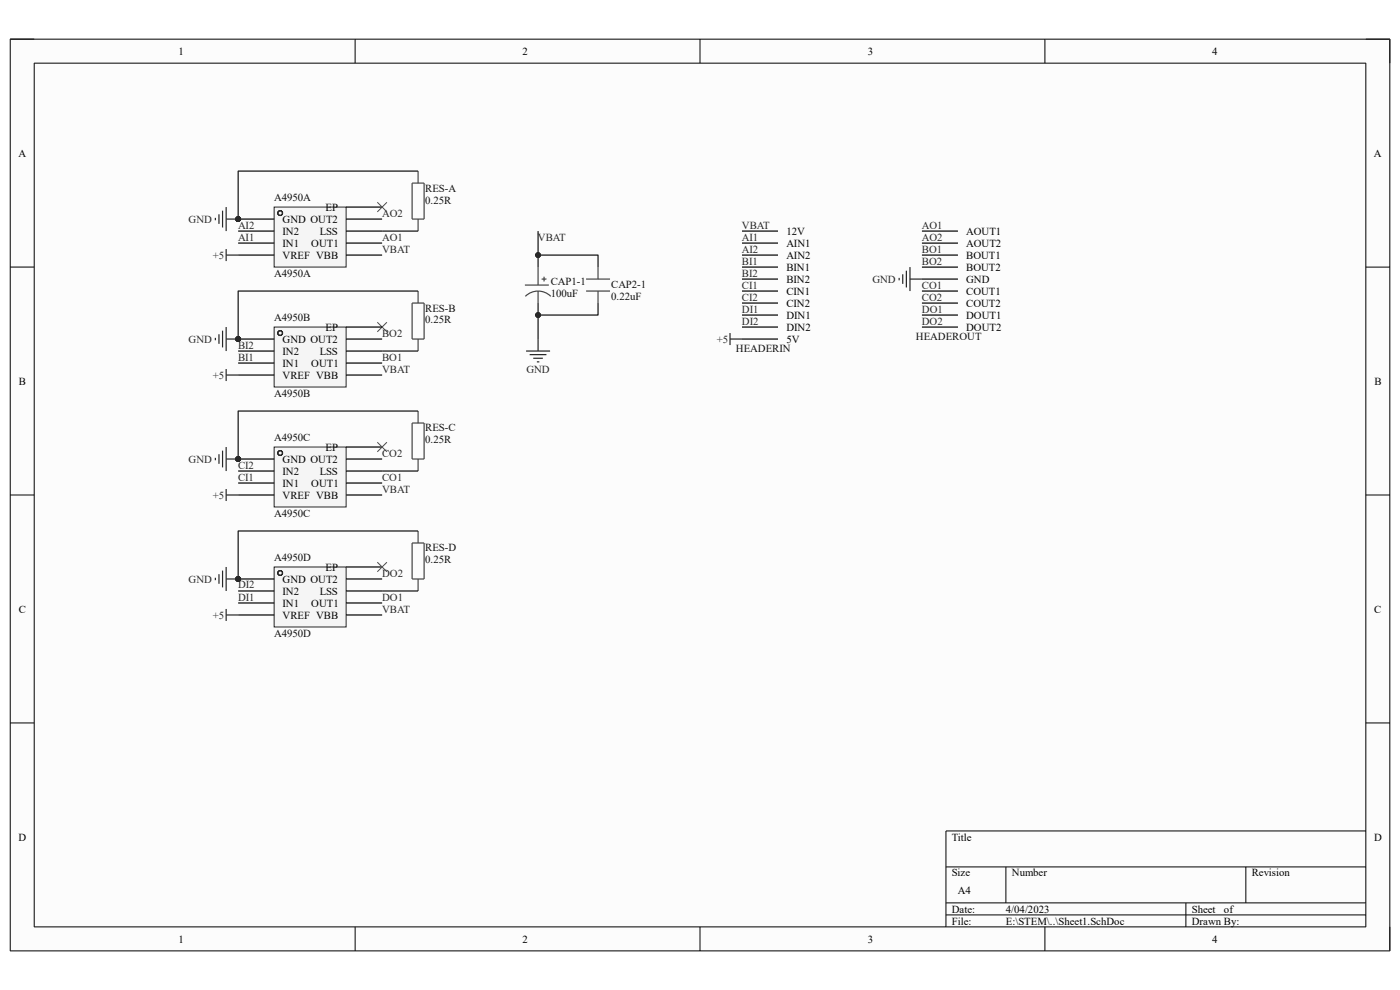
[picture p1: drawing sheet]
<svg xmlns="http://www.w3.org/2000/svg" width="297mm" height="210mm" viewBox="0 0 297 210" stroke-linecap="round" stroke-linejoin="round" font-family="sans-serif">
<path d="M2.2 8.3h292.7v193.4h-292.7z" fill-rule="evenodd" fill="#fcfcfc"/>
<path d="M2.2 8.3h292.7v193.4h-292.7z" fill="none" stroke="#000" stroke-width=".21"/>
<path d="M7.3 13.4h282.5v183.2h-282.5z" fill-rule="evenodd" fill="#fcfcfc"/>
<g fill="none" stroke="#000" stroke-width=".21">
<path d="M2.2 8.3h5.1M7.3 13.4h282.5v183.2h-282.5zM75.3 8.3v5.1M148.5 8.3v5.1M221.7 8.3v5.1M289.8 8.3h5.1v5.1M2.2 56.7h5.1M289.8 56.7h5.1M2.2 105h5.1M289.8 105h5.1M2.2 153.4h5.1M289.8 153.4h5.1"/>
<path d="M289.8 176.3h-89.1v20.3M75.3 196.6v5.1M148.5 196.6v5.1M200.7 183.9h89.1M200.7 191.5h89.1M200.7 194.1h89.1M213.4 183.9v7.6M221.7 196.6v5.1M251.6 191.5v5.1M264.3 183.9v7.6M294.9 196.6v5.1"/>
</g>
<circle cx="50.5" cy="46.5" r=".51" fill="#0e0e0e"/>
<circle cx="50.5" cy="46.5" r=".51" fill="none" stroke="#0e0e0e" stroke-width=".21"/>
<path d="M58.2 43.9h15.2v12.8h-15.2z" fill-rule="evenodd" fill="#f5f5f5"/>
<path d="M58.2 43.9h15.2v12.8h-15.2z" fill="none" stroke="#262626" stroke-width=".21"/>
<path d="M50.5 46.5h7.7" fill="none" stroke="#000" stroke-width=".25"/>
<circle cx="50.5" cy="46.5" r=".51" fill="#0e0e0e"/>
<circle cx="50.5" cy="46.5" r=".51" fill="none" stroke="#0e0e0e" stroke-width=".21"/>
<g fill="none" stroke="#000" stroke-width=".25">
<path d="M50.5 49h7.7M50.5 51.6h7.7M50.5 54.1h7.7M73.4 49h7.7M73.4 51.6h7.7M73.4 54.1h7.7M73.4 46.5h7.7M73.4 43.9h7.7"/>
<circle cx="59.4" cy="45.2" r=".51"/>
</g>
<path d="M45.7 46.2v.5M46.5 45.5v2M47.2 44.7v3.6M48 43.9v5.1M48 46.5h2.5" fill="none" stroke="#262626" stroke-width=".25"/>
<circle cx="50.5" cy="46.5" r=".51" fill="#0e0e0e"/>
<circle cx="50.5" cy="46.5" r=".51" fill="none" stroke="#0e0e0e" stroke-width=".21"/>
<path d="M48 52.8v2.6M48 54.1h2.5M111.6 74.5h5.1M112.4 75.2h3.5M113.1 76h2.1M113.9 76.8h.5M114.2 71.9v2.6" fill="none" stroke="#262626" stroke-width=".25"/>
<path d="M80 68.4l2.1 2M82.1 68.4l-2.1 2" fill="none" stroke="#4c4c4c" stroke-width=".21"/>
<circle cx="50.5" cy="71.9" r=".51" fill="#0e0e0e"/>
<circle cx="50.5" cy="71.9" r=".51" fill="none" stroke="#0e0e0e" stroke-width=".21"/>
<path d="M58.2 69.4h15.2v12.7h-15.2z" fill-rule="evenodd" fill="#f5f5f5"/>
<path d="M58.2 69.4h15.2v12.7h-15.2z" fill="none" stroke="#262626" stroke-width=".21"/>
<path d="M50.5 71.9h7.7" fill="none" stroke="#000" stroke-width=".25"/>
<circle cx="50.5" cy="71.9" r=".51" fill="#0e0e0e"/>
<circle cx="50.5" cy="71.9" r=".51" fill="none" stroke="#0e0e0e" stroke-width=".21"/>
<g fill="none" stroke="#000" stroke-width=".25">
<path d="M50.5 74.5h7.7M50.5 77h7.7M50.5 79.6h7.7M73.4 74.5h7.7M73.4 77h7.7M73.4 79.6h7.7M73.4 71.9h7.7M73.4 69.4h7.7"/>
<circle cx="59.4" cy="70.7" r=".51"/>
</g>
<circle cx="50.5" cy="97.4" r=".51" fill="#0e0e0e"/>
<circle cx="50.5" cy="97.4" r=".51" fill="none" stroke="#0e0e0e" stroke-width=".21"/>
<path d="M58.2 94.8h15.2v12.8h-15.2z" fill-rule="evenodd" fill="#f5f5f5"/>
<path d="M58.2 94.8h15.2v12.8h-15.2z" fill="none" stroke="#262626" stroke-width=".21"/>
<path d="M50.5 97.4h7.7" fill="none" stroke="#000" stroke-width=".25"/>
<circle cx="50.5" cy="97.4" r=".51" fill="#0e0e0e"/>
<circle cx="50.5" cy="97.4" r=".51" fill="none" stroke="#0e0e0e" stroke-width=".21"/>
<g fill="none" stroke="#000" stroke-width=".25">
<path d="M50.5 99.9h7.7M73.4 99.9h7.7M73.4 97.4h7.7M73.4 94.8h7.7M50.5 102.5h7.7M50.5 105h7.7M73.4 102.5h7.7M73.4 105h7.7"/>
<circle cx="59.4" cy="96.1" r=".51"/>
</g>
<circle cx="50.5" cy="122.8" r=".51" fill="#0e0e0e"/>
<circle cx="50.5" cy="122.8" r=".51" fill="none" stroke="#0e0e0e" stroke-width=".21"/>
<path d="M58.2 120.3h15.2v12.7h-15.2z" fill-rule="evenodd" fill="#f5f5f5"/>
<path d="M58.2 120.3h15.2v12.7h-15.2z" fill="none" stroke="#262626" stroke-width=".21"/>
<path d="M50.5 122.8h7.7" fill="none" stroke="#000" stroke-width=".25"/>
<circle cx="50.5" cy="122.8" r=".51" fill="#0e0e0e"/>
<circle cx="50.5" cy="122.8" r=".51" fill="none" stroke="#0e0e0e" stroke-width=".21"/>
<g fill="none" stroke="#000" stroke-width=".25">
<path d="M50.5 125.4h7.7M50.5 127.9h7.7M50.5 130.5h7.7M73.4 125.4h7.7M73.4 127.9h7.7M73.4 130.5h7.7M73.4 122.8h7.7M73.4 120.3h7.7"/>
<circle cx="59.4" cy="121.6" r=".51"/>
</g>
<path d="M80 42.9l2.1 2M82.1 42.9l-2.1 2M80 93.8l2.1 2M82.1 93.8l-2.1 2M80 119.3l2.1 2M82.1 119.3l-2.1 2" fill="none" stroke="#4c4c4c" stroke-width=".21"/>
<path d="M45.7 71.7v.5M46.5 70.9v2M47.2 70.1v3.6M48 69.4v5.1M48 71.9h2.5" fill="none" stroke="#262626" stroke-width=".25"/>
<circle cx="50.5" cy="71.9" r=".51" fill="#0e0e0e"/>
<circle cx="50.5" cy="71.9" r=".51" fill="none" stroke="#0e0e0e" stroke-width=".21"/>
<path d="M45.7 97.1v.5M46.5 96.4v2M47.2 95.6v3.6M48 94.8v5.1M48 97.4h2.5" fill="none" stroke="#262626" stroke-width=".25"/>
<circle cx="50.5" cy="97.4" r=".51" fill="#0e0e0e"/>
<circle cx="50.5" cy="97.4" r=".51" fill="none" stroke="#0e0e0e" stroke-width=".21"/>
<path d="M45.7 122.6v.5M46.5 121.8v2M47.2 121v3.6M48 120.3v5.1M48 122.8h2.5" fill="none" stroke="#262626" stroke-width=".25"/>
<circle cx="50.5" cy="122.8" r=".51" fill="#0e0e0e"/>
<circle cx="50.5" cy="122.8" r=".51" fill="none" stroke="#0e0e0e" stroke-width=".21"/>
<g fill="none" stroke="#262626" stroke-width=".25">
<path d="M190.8 58.9v.6M191.5 58.2v2M192.3 57.4v3.6M193.1 56.7v5M193.1 59.2h2.5M48 78.3v2.5M48 79.6h2.5M154.9 70.7v2.5M154.9 71.9h2.5M48 103.7v2.6M48 105h2.5M48 129.2v2.5"/>
<path d="M48 130.5h2.5"/>
</g>
<g fill="none" stroke="#444" stroke-width=".25">
<path d="M87.4 38.8h2.6v7.7h-2.6zM88.7 36.3v2.5M88.7 46.5v2.5M114.2 56.7v3.8M114.9 59.2h1M115.4 58.7v1M124.3 59.2h5.1M126.9 56.7v2.5M87.4 64.3h2.6v7.6h-2.6zM88.7 61.7v2.6M88.7 71.9v2.6M111.4 60.5h5"/>
<path d="M111.5 62.9a3.8 3.8 0 0 1 5.4 0M114.2 61.7v2.6M124.3 61.7h5.1M126.9 61.7v2.6M87.4 89.7h2.6v7.7h-2.6zM88.7 87.2v2.5M88.7 97.4v2.5M87.4 115.2h2.6v7.6h-2.6zM88.7 112.6v2.6M88.7 122.8v2.6"/>
</g>
<g fill="none" stroke="#000" stroke-width=".25">
<path d="M157.4 49h7.7M157.4 51.6h7.7M157.4 54.1h7.7M157.4 56.7h7.7M157.4 59.2h7.7M195.6 49h7.6M195.6 51.6h7.6M195.6 54.1h7.6M195.6 56.7h7.6M195.6 59.2h7.6M157.4 61.7h7.7M157.4 64.3h7.7"/>
<path d="M157.4 66.8h7.7M157.4 69.4h7.7M157.4 71.9h7.7M195.6 61.7h7.6M195.6 64.3h7.6M195.6 66.8h7.6M195.6 69.4h7.6"/>
</g>
<path d="M114.2 54.1v2.6" fill="none" stroke="#0e0e0e" stroke-width=".25"/>
<circle cx="114.2" cy="54.1" r=".51" fill="#0e0e0e"/>
<circle cx="114.2" cy="54.1" r=".51" fill="none" stroke="#0e0e0e" stroke-width=".21"/>
<path d="M88.7 112.6h-38.2v10.2" fill="none" stroke="#0e0e0e" stroke-width=".25"/>
<circle cx="50.5" cy="122.8" r=".51" fill="#0e0e0e"/>
<circle cx="50.5" cy="122.8" r=".51" fill="none" stroke="#0e0e0e" stroke-width=".21"/>
<path d="M88.7 87.2h-38.2v10.2" fill="none" stroke="#0e0e0e" stroke-width=".25"/>
<circle cx="50.5" cy="97.4" r=".51" fill="#0e0e0e"/>
<circle cx="50.5" cy="97.4" r=".51" fill="none" stroke="#0e0e0e" stroke-width=".21"/>
<path d="M88.7 61.7h-38.2v10.2" fill="none" stroke="#0e0e0e" stroke-width=".25"/>
<circle cx="50.5" cy="71.9" r=".51" fill="#0e0e0e"/>
<circle cx="50.5" cy="71.9" r=".51" fill="none" stroke="#0e0e0e" stroke-width=".21"/>
<path d="M88.7 36.3h-38.2v10.2" fill="none" stroke="#0e0e0e" stroke-width=".25"/>
<circle cx="50.5" cy="46.5" r=".51" fill="#0e0e0e"/>
<circle cx="50.5" cy="46.5" r=".51" fill="none" stroke="#0e0e0e" stroke-width=".21"/>
<path d="M81.1 49h7.6M81.1 74.5h7.6M126.9 64.3v2.5h-12.7M81.1 99.9h7.6M81.1 125.4h7.6" fill="none" stroke="#0e0e0e" stroke-width=".25"/>
<circle cx="114.2" cy="66.8" r=".51" fill="#0e0e0e"/>
<circle cx="114.2" cy="66.8" r=".51" fill="none" stroke="#0e0e0e" stroke-width=".21"/>
<path d="M114.2 49v5.1h12.7v2.6" fill="none" stroke="#0e0e0e" stroke-width=".25"/>
<circle cx="114.2" cy="54.1" r=".51" fill="#0e0e0e"/>
<circle cx="114.2" cy="54.1" r=".51" fill="none" stroke="#0e0e0e" stroke-width=".21"/>
<path d="M114.2 64.3v7.6" fill="none" stroke="#0e0e0e" stroke-width=".25"/>
<circle cx="114.2" cy="66.8" r=".51" fill="#0e0e0e"/>
<circle cx="114.2" cy="66.8" r=".51" fill="none" stroke="#0e0e0e" stroke-width=".21"/>
<g font-size="2.3">
<text x="37.9" y="11.6">1</text>
<text x="110.9" y="11.6">2</text>
<text x="184.1" y="11.6">3</text>
<text x="257.2" y="11.6">4</text>
<text x="3.9" y="33.2">A</text>
<text x="291.5" y="33.2">A</text>
<text x="59.9" y="47.2">GND OUT2</text>
<text x="69" y="44.7">EP</text>
<text x="59.9" y="49.8">IN2</text>
<text x="59.9" y="52.3">IN1</text>
<text x="66" y="52.3">OUT1</text>
<text x="67.8" y="49.8">LSS</text>
<text x="166.8" y="52.3">AIN1</text>
<text x="166.8" y="49.8">12V</text>
<text x="205" y="49.8">AOUT1</text>
<text x="205" y="52.3">AOUT2</text>
<text x="59.9" y="54.9">VREF VBB</text>
<text x="166.8" y="54.9">AIN2</text>
<text x="166.8" y="57.4">BIN1</text>
<text x="166.8" y="59.9">BIN2</text>
<text x="205" y="54.9">BOUT1</text>
<text x="205" y="57.4">BOUT2</text>
<text x="205" y="59.9">GND</text>
<text x="166.8" y="62.5">CIN1</text>
<text x="166.8" y="65.1">CIN2</text>
<text x="205" y="62.5">COUT1</text>
<text x="205" y="65.1">COUT2</text>
<text x="69" y="70.1">EP</text>
<text x="166.8" y="67.6">DIN1</text>
<text x="166.8" y="70.1">DIN2</text>
<text x="205" y="67.6">DOUT1</text>
<text x="205" y="70.1">DOUT2</text>
<text x="59.9" y="72.7">GND OUT2</text>
<text x="59.9" y="75.2">IN2</text>
<text x="59.9" y="77.8">IN1</text>
<text x="66" y="77.8">OUT1</text>
<text x="67.8" y="75.2">LSS</text>
<text x="166.8" y="72.7">5V</text>
<text x="4" y="81.6">B</text>
<text x="59.9" y="80.3">VREF VBB</text>
<text x="291.6" y="81.6">B</text>
<text x="69" y="95.6">EP</text>
<text x="59.9" y="98.1">GND OUT2</text>
<text x="59.9" y="100.7">IN2</text>
<text x="67.8" y="100.7">LSS</text>
<text x="59.9" y="103.2">IN1</text>
<text x="59.9" y="105.8">VREF VBB</text>
<text x="66" y="103.2">OUT1</text>
<text x="59.9" y="123.6">GND OUT2</text>
<text x="69" y="121">EP</text>
<text x="4" y="130">C</text>
<text x="59.9" y="126.2">IN2</text>
<text x="59.9" y="128.7">IN1</text>
<text x="59.9" y="131.2">VREF VBB</text>
<text x="66" y="128.7">OUT1</text>
<text x="67.8" y="126.2">LSS</text>
<text x="291.5" y="130">C</text>
<text x="3.9" y="178.3">D</text>
<text x="201.9" y="178.3">Title</text>
<text x="291.5" y="178.3">D</text>
<text x="201.9" y="185.9">Size</text>
<text x="214.7" y="185.9">Number</text>
<text x="265.5" y="185.9">Revision</text>
<text x="203.2" y="189.7">A4</text>
<text x="201.9" y="193.6">Date:</text>
<text x="201.9" y="196.1">File:</text>
<text x="213.4" y="193.6">4/04/2023</text>
<text x="213.4" y="196.1">E:\STEM\..\Sheet1.SchDoc</text>
<text x="252.9" y="196.1">Drawn By:</text>
<text x="252.9" y="193.6">Sheet</text>
<text x="259.7" y="193.6">of</text>
<text x="37.9" y="199.9">1</text>
<text x="110.9" y="199.9">2</text>
<text x="184.1" y="199.9">3</text>
<text x="257.2" y="199.9">4</text>
</g>
<g font-size="2.3" fill="#0e0e0e">
<text x="90.2" y="40.6">RES-A</text>
<text x="58.2" y="42.7">A4950A</text>
<text x="90.2" y="43.2">0.25R</text>
<text x="58.2" y="58.7">A4950A</text>
<text x="116.8" y="60.5">CAP1-1</text>
<text x="116.8" y="63">100uF</text>
<text x="129.7" y="61">CAP2-1</text>
<text x="129.7" y="63.5">0.22uF</text>
<text x="58.2" y="68.1">A4950B</text>
<text x="90.2" y="66.1">RES-B</text>
<text x="90.2" y="68.6">0.25R</text>
<text x="156.1" y="74.7">HEADERIN</text>
<text x="194.3" y="72.2">HEADEROUT</text>
<text x="58.2" y="84.2">A4950B</text>
<text x="58.2" y="93.6">A4950C</text>
<text x="90.2" y="91.5">RES-C</text>
<text x="90.2" y="94.1">0.25R</text>
<text x="58.2" y="109.6">A4950C</text>
<text x="58.2" y="119">A4950D</text>
<text x="90.2" y="117">RES-D</text>
<text x="90.2" y="119.5">0.25R</text>
<text x="58.2" y="135">A4950D</text>
</g>
<g font-size="2.3" fill="#262626">
<text x="40" y="47.2">GND</text>
<text x="81.1" y="46">AO2</text>
<text x="50.5" y="48.5">AI2</text>
<text x="50.5" y="51.1">AI1</text>
<text x="81.1" y="53.6">VBAT</text>
<text x="81.1" y="51.1">AO1</text>
<text x="114.1" y="51.1">VBAT</text>
<text x="157.4" y="48.5">VBAT</text>
<text x="157.4" y="53.6">AI2</text>
<text x="157.4" y="51.1">AI1</text>
<text x="195.6" y="51.1">AO2</text>
<text x="195.6" y="48.5">AO1</text>
<text x="195.6" y="53.6">BO1</text>
<text x="45.2" y="54.9">+5</text>
<text x="157.4" y="58.7">BI2</text>
<text x="157.4" y="56.1">BI1</text>
<text x="185.1" y="59.9">GND</text>
<text x="195.6" y="56.1">BO2</text>
<text x="157.4" y="63.8">CI2</text>
<text x="157.4" y="61.3">CI1</text>
<text x="195.6" y="63.8">CO2</text>
<text x="195.6" y="61.3">CO1</text>
<text x="81.1" y="71.4">BO2</text>
<text x="157.4" y="68.9">DI2</text>
<text x="157.4" y="66.3">DI1</text>
<text x="195.6" y="68.9">DO2</text>
<text x="195.6" y="66.3">DO1</text>
<text x="40" y="72.7">GND</text>
<text x="50.5" y="76.5">BI1</text>
<text x="50.5" y="74">BI2</text>
<text x="81.1" y="76.5">BO1</text>
<text x="152.1" y="72.7">+5</text>
<text x="45.2" y="80.3">+5</text>
<text x="81.1" y="79">VBAT</text>
<text x="111.7" y="79">GND</text>
<text x="40" y="98.1">GND</text>
<text x="50.5" y="99.4">CI2</text>
<text x="50.5" y="101.9">CI1</text>
<text x="81.1" y="96.9">CO2</text>
<text x="81.1" y="101.9">CO1</text>
<text x="45.2" y="105.8">+5</text>
<text x="81.1" y="104.5">VBAT</text>
<text x="40" y="123.6">GND</text>
<text x="50.5" y="124.8">DI2</text>
<text x="81.1" y="122.3">DO2</text>
<text x="45.2" y="131.2">+5</text>
<text x="50.5" y="127.4">DI1</text>
<text x="81.1" y="130">VBAT</text>
<text x="81.1" y="127.4">DO1</text>
</g>
</svg>
